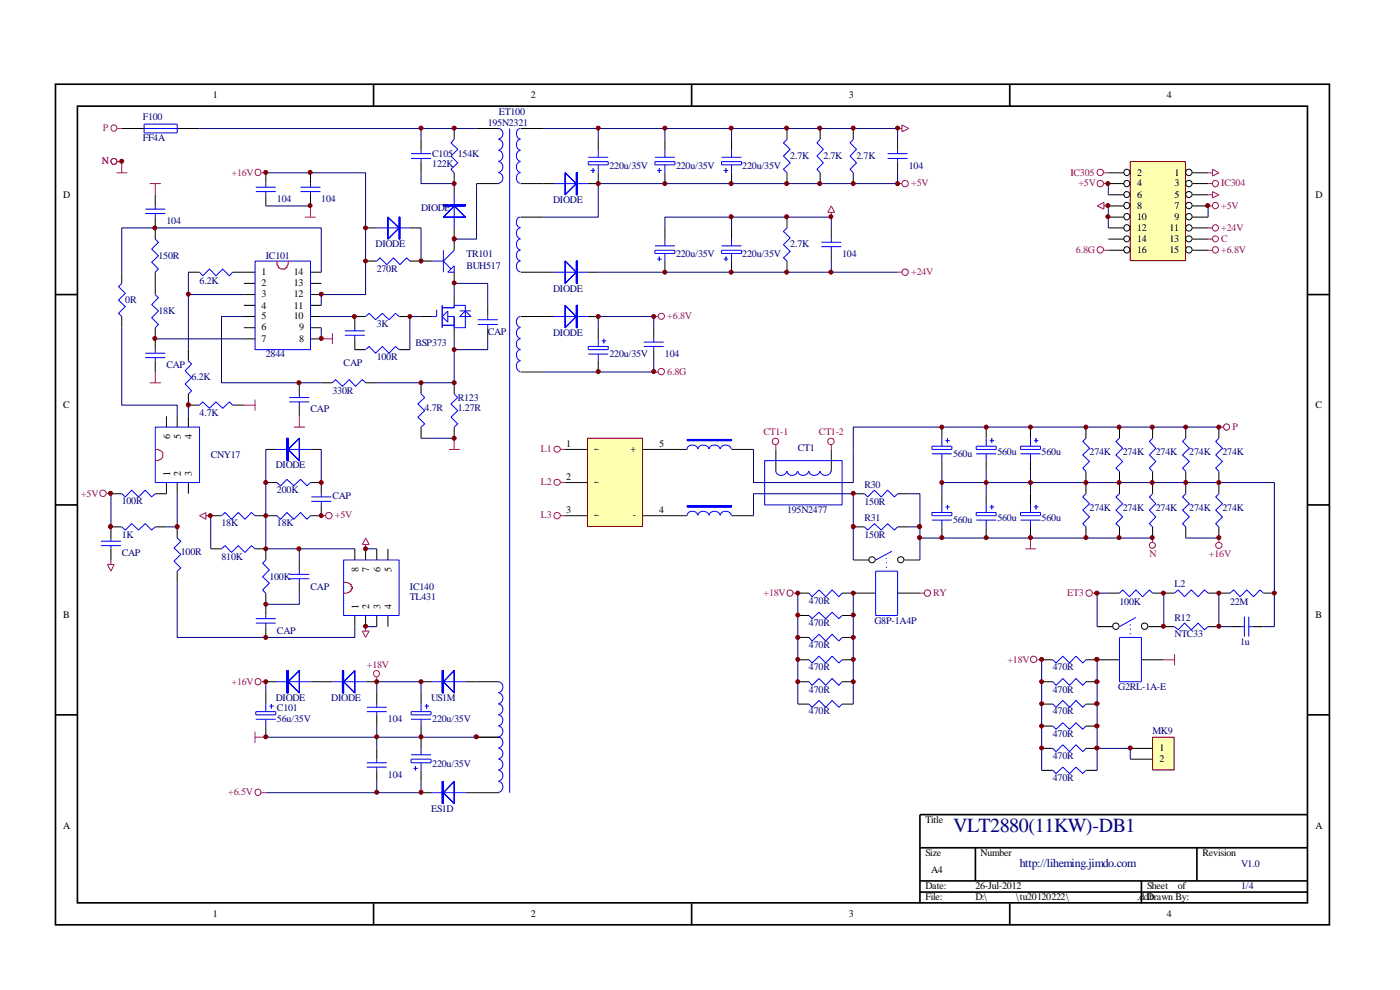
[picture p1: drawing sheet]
<svg xmlns="http://www.w3.org/2000/svg" width="297mm" height="210mm" viewBox="0 0 297 210" stroke-linecap="round" stroke-linejoin="round" font-family="sans-serif">
<g fill="none" stroke="#000" stroke-width=".35">
<path d="M11.8 17.9h270.2v178.3h-270.2zM79.2 17.9v4.6M146.7 17.9v4.6M214.2 17.9v4.6M16.4 22.5h261v169h-261zM11.8 62.5h4.6M277.5 62.5h4.6M11.8 107.1h4.6M277.5 107.1h4.6M11.8 151.6h4.6M277.5 151.6h4.6M195.2 179.8h82.3"/>
<path d="M206.9 179.8v7.1M253.9 179.8v7.1M277.5 172.8h-82.3v18.8M79.2 191.6v4.7M146.7 191.6v4.7M195.2 186.9h82.3M195.2 189.2h82.3M214.2 191.6v4.7M242.1 186.9v4.7"/>
</g>
<g fill="none" stroke="#000" stroke-width=".21">
<path d="M25.8 27.3h4.8M37.6 27.3h4.7M56.4 36.7v2.2M65.9 36.7v2.2M89.3 29.5v2.4M89.3 34.3v2.4M96.4 27.3v2.2M96.4 36.7v4.6M101.1 27.3h4.7M101.1 38.9h4.7M110.5 27.3h4.7M110.5 38.9h7"/>
<path d="M126.9 36.7v2.2h-2.3M126.9 29.5v2.4M141.1 29.5v2.4M141.1 36.7v2.2M155.2 29.5v2.4M155.2 36.7v2.2M167 27.3v2.2M167 36.7v2.2M174 27.3v2.2M174 36.7v2.2M181 27.3v2.2M181 36.7v2.2"/>
<path d="M190.4 29.5v2.4M190.4 34.3v2.4M25.8 57.7v2.4M32.9 41.3v2.4M32.9 46.1v4.6M32.9 57.7v4.8M40 57.7h2.3M49.4 57.7h4.7M56.4 41.3v2.4M65.9 57.7h2.3M65.9 41.3v2.4M77.6 55.4h2.3"/>
<path d="M77.6 48.3h2.3M87 55.4h2.3M87 48.3h2.3M96.4 48.3v2.4M110.5 57.7h7M110.5 46.1h4.7M124.6 57.7h2.3M141.1 48.3v2.4M141.1 55.4v2.3M155.2 48.3v2.4M155.2 55.4v2.3M167 46.1v2.2"/>
<path d="M167 55.4v2.3M176.4 48.3v2.4M176.4 53.1v2.3M25.8 67.1v2.4M32.9 69.5v4.7M32.9 76.5v2.4M40 74.2v2.3M51.7 60.1h2.4M51.7 62.5h2.4M51.7 64.8h2.4M51.7 67.1h2.4M51.7 69.5h2.4"/>
<path d="M51.7 71.9h2.4M65.9 60.1h2.3M65.9 62.5h2.3M65.9 64.8h2.3M65.9 67.1h2.3M65.9 69.5h2.3M65.9 71.9h2.3M75.3 71.9v2.3h2.3M77.6 67.1h-2.3v2.4M84.7 67.1h2.3M84.7 74.2h2.3M103.5 64.8v2.3"/>
<path d="M103.5 69.5v2.4M110.5 67.1h7M110.5 78.9h4.7M124.6 67.1h2.3M126.9 69.5v2.4M126.9 76.5v2.4M138.7 69.5v2.4M138.7 74.2v2.3M35.3 88.3v2.3M37.6 88.3v2.3M40 83.6v2.3h2.3M40 88.3v2.3"/>
<path d="M49.4 85.9h2.3M56.4 95.3h2.4M63.5 81.2v2.4M63.5 85.9v2.4M65.9 95.3h2.3M68.2 81.2h2.3M77.6 81.2h2.3M89.3 81.2v2.4M89.3 90.6v2.4M96.4 81.2v2.4M96.4 90.6v2.4M23.5 104.7h2.3"/>
<path d="M23.5 111.8h2.3M32.9 111.8h2.4M35.3 102.4v2.3h-2.4M37.6 102.4v2.3M37.6 111.8v2.3M40 102.4v2.3M44.7 109.4h2.3M44.7 116.4h2.3M54.1 109.4h4.7M54.1 116.4h2.3v2.4M56.4 102.4h2.4M63.5 118.8v2.4"/>
<path d="M65.9 102.4h2.3v2.3M68.2 107.1v2.3h-2.3M75.3 116.4v2.4M77.6 116.4v2.4M79.9 116.4v2.4M82.3 116.4v2.4M37.6 121.2v2.3M56.4 125.8v4.8M56.4 132.9v2.3M63.5 123.5v2.3M75.3 130.6v2.3M77.6 130.6v2.3"/>
<path d="M79.9 130.6v2.3M82.3 130.6v2.3M56.4 144.6h2.4M56.4 147v2.4M56.4 154v2.4M65.9 144.6h4.6M77.6 144.6h2.3M79.9 147v2.4M79.9 151.6v2.4M79.9 158.7v2.3M89.3 144.6h2.4M89.3 147v2.4"/>
<path d="M89.3 154v4.7M98.7 144.6h7.1M101.1 156.4h4.7M79.9 163.4v2.4M89.3 168.1h2.4M89.3 163.4v2.4M98.7 168.1h7.1"/>
</g>
<g fill="none" stroke="#00f" stroke-width=".21">
<path d="M30.6 26.3h7v1.9h-7zM30.6 27.3h7M54.3 39.7h4.2M56.4 38.9v.8M63.8 39.7h4.2M65.9 38.9v.8M87.2 32.6h4.2M87.2 33.6h4.2M89.3 31.9v.7M89.3 33.6v.7M96.4 29.5l-.7 .8 1.4 1.4-1.4 1.4 1.4 1.4-1.4 1.4 .7 .8M105.7 27.3a1.11 1.11 0 0 1 1 1.1 1.11 1.11 0 0 1-1 1.1"/>
<path d="M105.7 29.5a1.17 1.17 0 0 1 1 1.2 1.17 1.17 0 0 1-1 1.1M105.7 31.9a1.17 1.17 0 0 1 1 1.2 1.17 1.17 0 0 1-1 1.1M105.7 34.3a1.17 1.17 0 0 1 1 1.1 1.17 1.17 0 0 1-1 1.2M105.7 36.7a1.11 1.11 0 0 1 1 1.1 1.11 1.11 0 0 1-1 1.1M108.1 27.3v140.8M110.4 36.7a1.14 1.14 0 0 0-.8 1.1 1.14 1.14 0 0 0 .8 1.1M110.4 34.3a1.19 1.19 0 0 0-.8 1.1 1.19 1.19 0 0 0 .8 1.2M110.4 31.9a1.19 1.19 0 0 0-.8 1.2 1.19 1.19 0 0 0 .8 1.1M110.4 29.5a1.19 1.19 0 0 0-.8 1.2 1.19 1.19 0 0 0 .8 1.1M110.4 27.3a1.14 1.14 0 0 0-.8 1.1 1.14 1.14 0 0 0 .8 1.1M117.5 38.9h7.1M124.8 33.4h4.2"/>
<path d="M124.8 34.3h4.2v.7h-4.2zM125.3 36.2h.9M125.8 35.7v1M126.9 31.9v1.5M126.9 35v1.7M138.9 34.3h4.3v.7h-4.3zM138.9 33.4h4.3M139.4 36.2h1M139.9 35.7v1M141.1 31.9v1.5M141.1 35v1.7M153.1 33.4h4.2"/>
<path d="M153.1 34.3h4.2v.7h-4.2zM153.5 36.2h.9M154 35.7v1M155.2 31.9v1.5M155.2 35v1.7M167 29.5l-.8 .8 1.4 1.4-1.4 1.4 1.4 1.4-1.4 1.4 .8 .8M174 29.5l-.7 .8 1.4 1.4-1.4 1.4 1.4 1.4-1.4 1.4 .7 .8M181 29.5l-.7 .8 1.4 1.4-1.4 1.4 1.4 1.4-1.4 1.4 .7 .8M188.3 32.6h4.2M188.3 33.6h4.2M190.4 31.9v.7M190.4 33.6v.7"/>
<path d="M30.8 44.4h4.3M30.8 45.3h4.3M32.9 50.7l.7 .7-1.4 1.4 1.4 1.5-1.4 1.3 1.4 1.5-.7 .6M32.9 43.7v.7M32.9 45.3v.8M42.3 57.7l.7 .8 1.4-1.4 1.4 1.4 1.4-1.4 1.5 1.4 .7-.8M54.1 55.4h11.8v18.8h-11.8zM54.3 40.6h4.2M56.4 40.6v.7M63.8 40.6h4.2M65.9 40.6v.7M79.9 55.4l.7-.7 1.4 1.4 1.5-1.4 1.3 1.4 1.5-1.4 .7 .7"/>
<path d="M79.9 48.3h7.1M96.4 41.3v7M110.4 55.4a1.19 1.19 0 0 0-.8 1.1 1.19 1.19 0 0 0 .8 1.2M110.4 53.1a1.14 1.14 0 0 0-.8 1.1 1.14 1.14 0 0 0 .8 1.1M110.4 50.7a1.19 1.19 0 0 0-.8 1.2 1.19 1.19 0 0 0 .8 1.1M110.4 48.3a1.19 1.19 0 0 0-.8 1.2 1.19 1.19 0 0 0 .8 1.1M110.4 46.1a1.14 1.14 0 0 0-.8 1.1 1.14 1.14 0 0 0 .8 1.1M117.5 57.7h7.1M138.9 53.1h4.3v.7h-4.3zM138.9 52.2h4.3M139.4 54.9h1M139.9 54.4v1"/>
<path d="M141.1 50.7v1.5M141.1 53.8v1.6M153.1 53.1h4.2v.7h-4.2zM153.1 52.2h4.2M153.5 54.9h.9M154 54.4v1M155.2 50.7v1.5M155.2 53.8v1.6M167 48.3l-.8 .8 1.4 1.4-1.4 1.4 1.4 1.4-1.4 1.4 .8 .7M174.2 51.4h4.3M174.2 52.3h4.3M176.4 50.7v.7"/>
<path d="M176.4 52.3v.8M25.8 60.1l-.7 .7 1.5 1.4-1.5 1.5 1.5 1.3-1.5 1.5 .7 .6M30.8 75.9h4.3M30.8 74.9h4.3M32.9 62.5l.7 .7-1.4 1.4 1.4 1.4-1.4 1.4 1.4 1.4-.7 .7M32.9 74.2v.7M32.9 75.9v.6M40 76.5l.6 .7-1.3 1.5 1.3 1.4-1.3 1.3 1.3 1.5-.6 .7M73.2 71.1h4.2M73.2 70.2h4.2M75.3 69.5v.7M75.3 71.1v.8"/>
<path d="M77.6 67.1l.7-.6 1.4 1.3 1.4-1.3 1.4 1.3 1.4-1.3 .8 .6M77.6 74.2l.7-.7 1.4 1.4 1.4-1.4 1.4 1.4 1.4-1.4 .8 .7M101.3 67.8h4.3M101.3 68.8h4.3M103.5 67.1v.7M103.5 68.8v.7M110.4 76.5a1.19 1.19 0 0 0-.8 1.2 1.19 1.19 0 0 0 .8 1.1M110.4 74.2a1.19 1.19 0 0 0-.8 1.1 1.19 1.19 0 0 0 .8 1.2M110.4 71.9a1.14 1.14 0 0 0-.8 1.1 1.14 1.14 0 0 0 .8 1.1M110.4 69.5a1.19 1.19 0 0 0-.8 1.2 1.19 1.19 0 0 0 .8 1.1M110.4 67.1a1.19 1.19 0 0 0-.8 1.2 1.19 1.19 0 0 0 .8 1.1M117.5 67.1h7.1"/>
<path d="M124.8 73.5h4.2v.7h-4.2zM124.8 75.1h4.2M126.9 71.9v1.6M126.9 75.1v1.4M127.7 72.3h.9M128.1 71.9v.9M136.6 72.6h4.2M136.6 73.5h4.2M138.7 71.9v.7M138.7 73.5v.7M32.9 90.6h9.4v11.8h-9.4zM42.3 85.9l.7-.6 1.4 1.3 1.4-1.3 1.4 1.3 1.5-1.3 .7 .6"/>
<path d="M58.8 95.3h7.1M61.4 85.3h4.2M61.4 84.3h4.2M63.5 83.6v.7M63.5 85.3v.6M70.5 81.2l.7-.7 1.4 1.5 1.5-1.5 1.3 1.5 1.5-1.5 .7 .7M89.3 83.6l.8 .7-1.5 1.4 1.5 1.4-1.5 1.4 1.5 1.4-.8 .7M96.4 83.6l.7 .7-1.4 1.4 1.4 1.4-1.4 1.4 1.4 1.4-.7 .7M25.8 104.7l.8 .7 1.3-1.4 1.5 1.4 1.4-1.4 1.4 1.4 .7-.7M25.8 111.8l.8 .6 1.3-1.3 1.5 1.3 1.4-1.3 1.4 1.3 .7-.6M37.6 114.1l.8 .7-1.5 1.4 1.5 1.4-1.5 1.4 1.5 1.5-.8 .7M47 109.4l.8-.7 1.3 1.5 1.4-1.5 1.5 1.5 1.3-1.5 .8 .7"/>
<path d="M47 116.4l.8-.7 1.3 1.5 1.4-1.5 1.5 1.5 1.3-1.5 .8 .7M56.4 118.8l-.7 .7 1.4 1.4-1.4 1.4 1.4 1.4-1.4 1.4 .7 .7M58.8 109.4l.7 .8 1.4-1.5 1.4 1.5 1.5-1.5 1.3 1.5 .8-.8M58.8 102.4l.7 .6 1.4-1.3 1.4 1.3 1.5-1.3 1.3 1.3 .8-.6M66 105.4h4.3M66 106.3h4.3M68.2 104.7v.7M68.2 106.3v.8M72.9 118.8h11.8v11.8h-11.8zM54.3 131.2h4.2M54.3 132.2h4.2M56.4 130.6v.6"/>
<path d="M56.4 132.2v.7M61.4 121.8h4.2M61.4 122.8h4.2M63.5 121.2v.6M63.5 122.8v.7M54.3 152.6h4.2M54.3 151h4.2v.6h-4.2zM56.4 149.4v1.6M56.4 152.6v1.4M57.1 149.8h1M57.6 149.4v.9M58.8 144.6h7.1"/>
<path d="M70.5 144.6h7.1M77.8 151h4.2M77.8 150h4.2M79.9 149.4v.6M79.9 151v.6M87.2 151h4.2v.6h-4.2zM87.2 152.6h4.2M89.3 149.4v1.6M89.3 152.6v1.4M89.3 158.7v1.4M90.1 149.8h.9M90.5 149.4v.9"/>
<path d="M91.7 144.6h7M105.7 156.4a1.17 1.17 0 0 1 1 1.1 1.17 1.17 0 0 1-1 1.2M105.7 158.7a1.11 1.11 0 0 1 1 1.2 1.11 1.11 0 0 1-1 1.1M105.7 144.6a1.17 1.17 0 0 1 1 1.2 1.17 1.17 0 0 1-1 1.1M105.7 147a1.17 1.17 0 0 1 1 1.1 1.17 1.17 0 0 1-1 1.2M105.7 149.4a1.11 1.11 0 0 1 1 1.1 1.11 1.11 0 0 1-1 1.1M105.7 151.6a1.17 1.17 0 0 1 1 1.2 1.17 1.17 0 0 1-1 1.1M105.7 154a1.17 1.17 0 0 1 1 1.2 1.17 1.17 0 0 1-1 1.1M77.8 161.8h4.2M77.8 162.7h4.2M79.9 161v.8M79.9 162.7v.7"/>
<path d="M87.2 161h4.2v.8h-4.2zM87.2 160.1h4.2M87.7 163h.9M88.1 162.5v.9M89.3 161.8v1.6M91.7 168.1h7M105.7 161a1.17 1.17 0 0 1 1 1.2 1.17 1.17 0 0 1-1 1.1M105.7 163.4a1.17 1.17 0 0 1 1 1.1 1.17 1.17 0 0 1-1 1.2M105.7 165.8a1.17 1.17 0 0 1 1 1.1 1.17 1.17 0 0 1-1 1.2"/>
</g>
<path d="M58.8 55.4v.7l.2 .3v.4h.3l.2 .3h1l.1-.3h.3v-.4l.2-.3v-.7M32.9 95.3h.7l.3 .3a1.04 1.04 0 0 1 .7 .8 1.04 1.04 0 0 1-.5 1.1h-.2l-.3 .2h-.7M72.9 123.5l1.2 .2 .2 .3h.2v.5h.3v.4h-.3v.5l-.9 .4h-.7" fill="none" stroke="#f00" stroke-width=".21"/>
<path d="M94.1 43.4v.3h4.6v-.3zM94.1 43.4v.3h4.6v-.3z" fill="#00f" stroke="#00f" stroke-width=".21"/>
<g fill="#00f" stroke="#00f" stroke-width=".21">
<path d="M96.4 43.7l2.3 2.4h-4.6zM96.4 43.7l2.3 2.4h-4.6z" fill-rule="evenodd"/>
<path d="M84.7 46.1v4.6h.1v-4.6zM84.7 46.1v4.6h.1v-4.6z" fill-rule="evenodd"/>
<path d="M82.3 46.1l2.4 2.2-2.4 2.4zM82.3 46.1l2.4 2.2-2.4 2.4z" fill-rule="evenodd"/>
<path d="M60.9 93v4.7h.2v-4.7zM60.9 93v4.7h.2v-4.7z" fill-rule="evenodd"/>
<path d="M63.5 93v4.7l-2.4-2.4zM63.5 93v4.7l-2.4-2.4z" fill-rule="evenodd"/>
<path d="M60.9 142.2v4.8h.2v-4.8zM60.9 142.2v4.8h.2v-4.8z" fill-rule="evenodd"/>
<path d="M61.1 144.6l2.4-2.4v4.8zM61.1 144.6l2.4-2.4v4.8z" fill-rule="evenodd"/>
<path d="M93.8 142.2v4.8h.3v-4.8zM93.8 142.2v4.8h.3v-4.8z" fill-rule="evenodd"/>
<path d="M96.4 142.2v4.8l-2.3-2.4zM96.4 142.2v4.8l-2.3-2.4z" fill-rule="evenodd"/>
<path d="M93.8 165.8v4.6h.3v-4.6zM93.8 165.8v4.6h.3v-4.6z" fill-rule="evenodd"/>
<path d="M96.4 165.8v4.6l-2.3-2.3zM96.4 165.8v4.6l-2.3-2.3z" fill-rule="evenodd"/>
<path d="M72.6 142.2v4.8h.3v-4.8zM72.6 142.2v4.8h.3v-4.8z" fill-rule="evenodd"/>
<path d="M72.9 144.6l2.4-2.4v4.8zM72.9 144.6l2.4-2.4v4.8z" fill-rule="evenodd"/>
<path d="M122.3 36.7v4.6h.2v-4.6zM122.3 36.7v4.6h.2v-4.6z" fill-rule="evenodd"/>
<path d="M119.9 36.7l2.4 2.2-2.4 2.4zM119.9 36.7l2.4 2.2-2.4 2.4z" fill-rule="evenodd"/>
<path d="M122.3 55.4v4.7h.2v-4.7zM122.3 55.4v4.7h.2v-4.7z" fill-rule="evenodd"/>
<path d="M119.9 55.4l2.4 2.3-2.4 2.4zM119.9 55.4l2.4 2.3-2.4 2.4z" fill-rule="evenodd"/>
<path d="M122.3 64.8v4.7h.2v-4.7zM122.3 64.8v4.7h.2v-4.7z" fill-rule="evenodd"/>
<path d="M119.9 64.8l2.4 2.3-2.4 2.4zM119.9 64.8l2.4 2.3-2.4 2.4z" fill-rule="evenodd"/>
</g>
<g fill="none" stroke="#a1006a" stroke-width=".21">
<path d="M24.7 36.7h2.3M24.9 27.3h.9M24.9 34.3h.9v2.4M31.7 38.9h2.4M32.9 38.9v2.4M55.5 36.7h.9M190.4 27.3h.9M190.4 38.9h.9M191.3 26.5l1.5 .8-1.5 .6zM64.7 46.1h2.3M65.9 43.7v2.4M176.4 43.7l.6 1.3h-1.4z"/>
<path d="M176.4 45v1.1M190.4 57.7h.9M32.9 78.9v2.3M68.2 71.9h2.3M70.5 70.7v2.3M138.7 67.1h.9M138.7 78.9h.9M31.7 81.2h2.4M51.7 85.9h2.4M54.1 84.8v2.3M62.3 90.6h2.4M63.5 88.3v2.3"/>
<path d="M95.2 95.3h2.3M96.4 93v2.3M22.6 104.7h.9M42.3 109.4l1.4-.7v1.5zM43.7 109.4h1M68.2 109.4h.9M77.6 114.1l.7 1.4h-1.4zM77.6 115.5v.9M76.9 133.9h1.4l-.7 1.3zM77.6 132.9v1M54.1 155.2v2.4M54.1 156.4h2.3"/>
<path d="M55.5 144.6h.9M79.9 143.7v.9M55.5 168.1h.9"/>
<circle cx="24.1" cy="27.2" r=".66"/>
<circle cx="24.2" cy="34.2" r=".64"/>
<circle cx="54.7" cy="36.6" r=".66"/>
<circle cx="192" cy="38.9" r=".68"/>
<circle cx="192" cy="57.7" r=".68"/>
<circle cx="140.3" cy="78.8" r=".68"/>
<circle cx="140.3" cy="67.1" r=".66"/>
<circle cx="21.8" cy="104.6" r=".68"/>
<circle cx="69.8" cy="109.4" r=".68"/>
<circle cx="54.7" cy="144.6" r=".66"/>
<circle cx="79.9" cy="142.9" r=".66"/>
<circle cx="54.7" cy="168" r=".66"/>
</g>
<g fill="none" stroke="#000080" stroke-width=".21">
<path d="M42.3 27.3h58.8M56.4 36.7h21.2v25.8h-9.4v2.3M89.3 36.7v2.2h7.1M89.3 27.3v2.2M101.1 38.9v11.8h-4.7M115.2 27.3h75.2v2.2M126.9 27.3v2.2M141.1 27.3v2.2M155.2 27.3v2.2M190.4 36.7v2.2h-63.5v7.2h-11.7M25.8 57.7v-9.4h42.4v9.4M40 57.7v4.8h11.7"/>
<path d="M56.4 43.7h9.5M89.3 48.3v7.1M126.9 57.7h63.5M141.1 48.3v-2.2h35.3v2.2M155.2 46.1v2.2M176.4 55.4v2.3M25.8 69.5v16.4h11.8v2.4M32.9 71.9h18.8M40 62.5v11.7M51.7 67.1h-4.7v14.1h21.2M68.2 67.1h7.1M68.2 69.5v2.4"/>
<path d="M87 67.1v7.1M96.4 60.1h7.1v4.7M103.5 71.9v2.3h-7.1v7h-16.5M126.9 69.5v-2.4h11.8v2.4M138.7 76.5v2.4h-23.5M40 85.9v2.4M56.4 95.3v21.1h18.9M68.2 95.3v7.1M89.3 93h7.1M23.5 104.7v7.1M37.6 104.7v7.1h-2.3M44.7 109.4v7"/>
<path d="M63.5 116.4v2.4M77.6 116.4h2.3M37.6 123.5v11.7h37.7v-2.3M63.5 125.8v2.4h-7.1M77.6 132.9h2.3M56.4 144.6v2.4M56.4 156.4h44.7M79.9 147v-2.4h9.4v2.4M79.9 154v4.7M79.9 165.8v2.3M89.3 165.8v2.3h-32.9"/>
</g>
<g fill="#800000" stroke="#800000" stroke-width=".21">
<circle cx="96.4" cy="27.2" r=".42"/>
<circle cx="96.4" cy="38.9" r=".42"/>
<circle cx="89.3" cy="27.2" r=".42"/>
<circle cx="75.2" cy="67.1" r=".42"/>
<circle cx="77.6" cy="55.4" r=".42"/>
<circle cx="32.9" cy="71.8" r=".42"/>
<circle cx="89.3" cy="81.2" r=".42"/>
<circle cx="63.4" cy="81.2" r=".42"/>
<circle cx="39.9" cy="85.9" r=".45"/>
<circle cx="40" cy="62.4" r=".42"/>
<circle cx="25.8" cy="34.2" r=".42"/>
<circle cx="68.2" cy="109.4" r=".42"/>
<circle cx="23.5" cy="104.6" r=".42"/>
<circle cx="37.6" cy="111.7" r=".45"/>
<circle cx="44.6" cy="109.4" r=".42"/>
<circle cx="56.4" cy="102.4" r=".42"/>
<circle cx="68.2" cy="102.4" r=".42"/>
<circle cx="56.4" cy="109.4" r=".42"/>
<circle cx="77.6" cy="132.8" r=".42"/>
<circle cx="77.6" cy="116.4" r=".42"/>
<circle cx="56.4" cy="116.4" r=".42"/>
<circle cx="56.4" cy="135.2" r=".42"/>
<circle cx="56.4" cy="128.2" r=".42"/>
<circle cx="63.4" cy="116.4" r=".42"/>
<circle cx="32.9" cy="48.3" r=".42"/>
<circle cx="65.8" cy="43.6" r=".42"/>
<circle cx="65.8" cy="36.6" r=".42"/>
<circle cx="77.6" cy="48.3" r=".42"/>
<circle cx="56.4" cy="36.6" r=".42"/>
<circle cx="166.9" cy="46" r=".42"/>
<circle cx="141.1" cy="57.7" r=".42"/>
<circle cx="155.1" cy="57.7" r=".42"/>
<circle cx="166.9" cy="57.7" r=".42"/>
<circle cx="190.4" cy="38.9" r=".42"/>
<circle cx="126.9" cy="38.9" r=".42"/>
<circle cx="141.1" cy="38.9" r=".42"/>
<circle cx="155.1" cy="38.9" r=".42"/>
<circle cx="173.9" cy="38.9" r=".42"/>
<circle cx="166.9" cy="38.9" r=".42"/>
<circle cx="181" cy="38.9" r=".42"/>
<circle cx="173.9" cy="27.2" r=".42"/>
<circle cx="166.9" cy="27.2" r=".42"/>
<circle cx="181" cy="27.2" r=".42"/>
<circle cx="155.1" cy="27.2" r=".42"/>
<circle cx="141.1" cy="27.2" r=".42"/>
<circle cx="126.9" cy="27.2" r=".42"/>
<circle cx="176.3" cy="57.7" r=".42"/>
<circle cx="155.1" cy="46" r=".42"/>
<circle cx="176.3" cy="46" r=".42"/>
<circle cx="190.4" cy="27.2" r=".42"/>
<circle cx="138.7" cy="78.8" r=".42"/>
<circle cx="126.9" cy="78.8" r=".42"/>
<circle cx="138.7" cy="67.1" r=".42"/>
<circle cx="126.9" cy="67.1" r=".42"/>
</g>
<path d="M124.7 93h11.5v18.6h-11.5z" fill="#ffffb0"/>
<path d="M124.6 93h11.7v18.7h-11.7z" fill="none" stroke="#800000" stroke-width=".21"/>
<g fill="none" stroke="#000" stroke-width=".21">
<path d="M119.9 95.3h4.7M136.4 95.3h9.4M155.2 95.3h4.7M164.6 95.3v4.7M176.4 95.3v4.7M199.8 90.6v2.4M199.8 97.7v2.3M209.2 90.6v2.4M209.2 97.7v2.3M218.6 90.6v2.4M218.6 97.7v2.3M230.4 90.6v2.4"/>
<path d="M230.4 100v4.7M237.5 90.6v2.4M237.5 100v4.7M244.5 90.6v2.4M244.5 100v4.7M251.5 90.6v2.4M251.5 100v4.7M258.6 90.6v2.4M258.6 100v4.7M119.9 102.4h4.7M119.9 109.4h4.7M136.4 109.4h9.4"/>
<path d="M155.2 109.4h4.7M181 111.8h2.4M181 104.7h2.4M181 118.8h3.3M190.4 111.8h2.4M190.4 104.7h2.4M191.9 118.8h3.3M199.8 104.7v2.4M199.8 111.8v2.3M209.2 104.7v2.4M209.2 111.8v2.3M218.6 104.7v2.4"/>
<path d="M218.6 111.8v2.3M230.4 111.8v2.3M237.5 111.8v2.3M244.5 111.8v2.3M251.5 111.8v2.3M258.6 111.8v2.3M169.2 125.8h2.4M169.2 130.6h2.4M169.2 135.2h2.4M169.2 140h2.4M178.6 125.8h7.2M178.6 130.6h2.4"/>
<path d="M178.6 135.2h2.4M178.6 140h2.4M190.4 125.8h4.8M221 140h2.4M230.4 140h7.1M232.7 132.9h3.4M235.1 125.8h2.4M242.1 140h4.8M243.6 132.9h5.6M244.5 125.8h4.7M256.3 125.8h4.6M256.3 132.9h2.3"/>
<path d="M260.9 132.9h2.4M265.7 132.9h2.4M268.1 125.8h2.2M169.2 144.6h2.4M169.2 149.4h2.4M178.6 144.6h2.4M178.6 149.4h2.4M221 144.6h2.4M221 149.4h2.4M221 154h2.4M221 158.7h2.4M230.4 144.6h2.3"/>
<path d="M230.4 149.4h2.3M230.4 154h2.3M230.4 158.7h2.3M221 163.4h2.4M230.4 163.4h2.3"/>
<circle cx="185" cy="118.7" r=".66"/>
<circle cx="191.1" cy="118.7" r=".66"/>
<circle cx="236.7" cy="132.8" r=".68"/>
<circle cx="242.8" cy="132.8" r=".68"/>
</g>
<path d="M145.8 93.2h9.4v.3h-9.4zM145.8 93.2h9.4v.3h-9.4z" fill="#00f" stroke="#00f" stroke-width=".21"/>
<g fill="none" stroke="#00f" stroke-width=".21">
<path d="M145.8 95.2a1.14 1.14 0 0 1 1.1-.8 1.14 1.14 0 0 1 1.1 .8M148.1 95.2a1.19 1.19 0 0 1 1.1-.8 1.19 1.19 0 0 1 1.2 .8M150.5 95.2a1.19 1.19 0 0 1 1.1-.8 1.19 1.19 0 0 1 1.1 .8M152.8 95.2a1.19 1.19 0 0 1 1.2-.8 1.19 1.19 0 0 1 1.1 .8M162.2 97.7h16.4v9.4h-16.4zM164.6 99.9a1.17 1.17 0 0 0 1.1 .9 1.17 1.17 0 0 0 1.2-.9M167 99.9a1.11 1.11 0 0 0 1.1 1 1.11 1.11 0 0 0 1.1-1M169.2 99.9a1.17 1.17 0 0 0 1.2 .9 1.17 1.17 0 0 0 1.1-.9M171.6 99.9a1.17 1.17 0 0 0 1.2 .9 1.17 1.17 0 0 0 1.1-.9M174 99.9a1.17 1.17 0 0 0 1.1 .9 1.17 1.17 0 0 0 1.2-.9M197.7 94.7h4.2v.6h-4.2zM197.7 96.3h4.2"/>
<path d="M199.8 93v1.7M199.8 96.3v1.4M200.6 93.5h.9M201 93v.9M207.1 96.3h4.2M207.1 94.7h4.2v.6h-4.2zM209.2 93v1.7M209.2 96.3v1.4M210 93.5h.9M210.4 93v.9M216.5 96.3h4.2M216.5 94.7h4.2v.6h-4.2z"/>
<path d="M218.6 93v1.7M218.6 96.3v1.4M219.4 93.5h.9M219.8 93v.9M230.4 93l-.7 .6 1.4 1.5-1.4 1.4 1.4 1.4-1.4 1.4 .7 .7M237.5 93l-.8 .6 1.5 1.5-1.5 1.4 1.5 1.4-1.5 1.4 .8 .7M244.5 93l-.7 .6 1.4 1.5-1.4 1.4 1.4 1.4-1.4 1.4 .7 .7M251.5 93l-.6 .6 1.4 1.5-1.4 1.4 1.4 1.4-1.4 1.4 .6 .7M258.6 93l-.7 .6 1.4 1.5-1.4 1.4 1.4 1.4-1.4 1.4 .7 .7M145.8 109.3a1.14 1.14 0 0 1 1.1-.8 1.14 1.14 0 0 1 1.1 .8M148.1 109.3a1.19 1.19 0 0 1 1.1-.8 1.19 1.19 0 0 1 1.2 .8M150.5 109.3a1.19 1.19 0 0 1 1.1-.8 1.19 1.19 0 0 1 1.1 .8"/>
<path d="M152.8 109.3a1.19 1.19 0 0 1 1.2-.8 1.19 1.19 0 0 1 1.1 .8M183.4 111.8l.7 .6 1.4-1.3 1.4 1.3 1.4-1.3 1.4 1.3 .7-.6M183.4 104.7l.7 .7 1.4-1.4 1.4 1.4 1.4-1.4 1.4 1.4 .7-.7M188 118.4v.1M188 119.3v.2M189.2 116.9l-3.4 1.9M197.7 108.7h4.2v.7h-4.2zM197.7 110.3h4.2M199.8 107.1v1.6M199.8 110.3v1.5M200.6 107.5h.9M201 107.1v.9"/>
<path d="M207.1 110.3h4.2M207.1 108.7h4.2v.7h-4.2zM209.2 107.1v1.6M209.2 110.3v1.5M210 107.5h.9M210.4 107.1v.9M216.5 110.3h4.2M216.5 108.7h4.2v.7h-4.2zM218.6 107.1v1.6M218.6 110.3v1.5M219.4 107.5h.9M219.8 107.1v.9"/>
<path d="M230.4 104.7l-.7 .7 1.4 1.4-1.4 1.4 1.4 1.4-1.4 1.5 .7 .7M237.5 104.7l-.8 .7 1.5 1.4-1.5 1.4 1.5 1.4-1.5 1.5 .8 .7M244.5 104.7l-.7 .7 1.4 1.4-1.4 1.4 1.4 1.4-1.4 1.5 .7 .7M251.5 104.7l-.6 .7 1.4 1.4-1.4 1.4 1.4 1.4-1.4 1.5 .6 .7M258.6 104.7l-.7 .7 1.4 1.4-1.4 1.4 1.4 1.4-1.4 1.5 .7 .7M171.6 125.8l.7 .8 1.4-1.5 1.5 1.5 1.3-1.5 1.5 1.5 .6-.8M171.6 130.6l.7 .6 1.4-1.3 1.5 1.3 1.3-1.3 1.5 1.3 .6-.6M171.6 135.2l.7 .8 1.4-1.5 1.5 1.5 1.3-1.5 1.5 1.5 .6-.8M171.6 140l.7 .6 1.4-1.4 1.5 1.4 1.3-1.4 1.5 1.4 .6-.6M185.8 121.2h4.6v9.4h-4.6zM188 120.2v.3M223.4 140l.6 .6 1.5-1.4 1.4 1.4 1.4-1.4 1.4 1.4 .7-.6"/>
<path d="M237.5 125.8l.7-.7 1.4 1.5 1.4-1.5 1.4 1.5 1.4-1.5 .7 .7M237.5 135.2h4.6v9.4h-4.6zM239.8 132.4v.3M239.8 133.3v.3M239.8 134.3v.2M241 131l-3.5 1.9M249.2 125.8l.7-.7 1.4 1.5 1.4-1.5 1.5 1.5 1.3-1.5 .8 .7M249.2 132.9l.7 .7 1.4-1.4 1.4 1.4 1.5-1.4 1.3 1.4 .8-.7M260.9 125.8l.8-.7 1.4 1.5 1.4-1.5 1.4 1.5 1.4-1.5 .8 .7M263.3 132.9h.7M264 130.8v4.2M264.9 132.9h.8"/>
<path d="M264.9 130.8v4.2M171.6 144.6l.7 .8 1.4-1.5 1.5 1.5 1.3-1.5 1.5 1.5 .6-.8M171.6 149.4l.7 .6 1.4-1.4 1.5 1.4 1.3-1.4 1.5 1.4 .6-.6M223.4 144.6l.6 .8 1.5-1.5 1.4 1.5 1.4-1.5 1.4 1.5 .7-.8M223.4 149.4l.6 .6 1.5-1.4 1.4 1.4 1.4-1.4 1.4 1.4 .7-.6M223.4 154l.6 .7 1.5-1.4 1.4 1.4 1.4-1.4 1.4 1.4 .7-.7M223.4 158.7l.6 .7 1.5-1.4 1.4 1.4 1.4-1.4 1.4 1.4 .7-.7M223.4 163.4l.6 .7 1.5-1.4 1.4 1.4 1.4-1.4 1.4 1.4 .7-.7"/>
</g>
<path d="M145.8 107.3h9.4v.2h-9.4zM145.8 107.3h9.4v.2h-9.4z" fill-rule="evenodd" fill="#00f" stroke="#00f" stroke-width=".21"/>
<g fill="none" stroke="#000080" stroke-width=".21">
<path d="M199.8 100v2.4h70.5v30.5h-2.2M209.2 100v4.7M218.6 100v4.7M258.6 90.6h-77.6v11.8h-21.1v-7.1M159.9 109.4v-4.7h21.1v14.1M192.8 104.7h2.4v14.1M192.8 111.8h2.4M195.2 114.1h49.3M199.8 102.4v2.3M251.5 114.1h7.1M169.2 125.8v23.6M181 125.8v23.6"/>
<path d="M221 140v23.4M232.7 140v23.4M235.1 125.8h-2.4v7.1M246.9 125.8v7.1M258.6 125.8v7.1h2.3"/>
</g>
<g fill="none" stroke="#a1006a" stroke-width=".21">
<path d="M119 95.3h.9M164.6 94.4v.9M176.4 94.4v.9M258.6 90.6h1M119 102.4h.9M119 109.4h.9M217.5 116.4h2.3M218.6 114.1v2.3M258.6 114.1v1M168.3 125.8h.9M195.2 125.8h.9M220 140h1"/>
<path d="M231.8 125.8h.9M246.9 140h2.3M249.2 138.8v2.3"/>
<circle cx="118.2" cy="95.3" r=".66"/>
<circle cx="164.5" cy="93.6" r=".68"/>
<circle cx="176.3" cy="93.6" r=".68"/>
<circle cx="260.2" cy="90.6" r=".66"/>
<circle cx="118.2" cy="109.4" r=".68"/>
<circle cx="118.2" cy="102.3" r=".66"/>
<circle cx="258.6" cy="115.7" r=".66"/>
<circle cx="167.6" cy="125.8" r=".66"/>
<circle cx="196.8" cy="125.8" r=".68"/>
<circle cx="219.3" cy="139.9" r=".68"/>
<circle cx="231" cy="125.8" r=".68"/>
</g>
<g fill="#800000" stroke="#800000" stroke-width=".21">
<circle cx="199.8" cy="90.6" r=".42"/>
<circle cx="251.5" cy="90.6" r=".42"/>
<circle cx="230.4" cy="90.6" r=".42"/>
<circle cx="237.4" cy="90.6" r=".42"/>
<circle cx="209.2" cy="90.6" r=".42"/>
<circle cx="218.6" cy="90.6" r=".42"/>
<circle cx="195" cy="111.7" r=".45"/>
<circle cx="195.1" cy="114" r=".42"/>
<circle cx="199.8" cy="114" r=".42"/>
<circle cx="230.4" cy="114" r=".42"/>
<circle cx="237.4" cy="114" r=".42"/>
<circle cx="209.2" cy="114" r=".42"/>
<circle cx="251.5" cy="102.4" r=".42"/>
<circle cx="237.4" cy="102.4" r=".42"/>
<circle cx="230.4" cy="102.4" r=".42"/>
<circle cx="199.8" cy="102.4" r=".42"/>
<circle cx="218.6" cy="102.4" r=".42"/>
<circle cx="209.2" cy="102.4" r=".42"/>
<circle cx="258.6" cy="114" r=".42"/>
<circle cx="258.6" cy="90.6" r=".42"/>
<circle cx="218.6" cy="114" r=".42"/>
<circle cx="258.6" cy="102.4" r=".42"/>
<circle cx="270.3" cy="125.8" r=".42"/>
<circle cx="258.6" cy="132.8" r=".42"/>
<circle cx="232.7" cy="125.8" r=".45"/>
<circle cx="232.7" cy="144.6" r=".45"/>
<circle cx="232.7" cy="149.3" r=".45"/>
<circle cx="232.7" cy="154" r=".45"/>
<circle cx="221" cy="144.6" r=".42"/>
<circle cx="221" cy="149.3" r=".42"/>
<circle cx="221" cy="154" r=".42"/>
<circle cx="221" cy="158.7" r=".42"/>
<circle cx="221" cy="139.9" r=".42"/>
<circle cx="181" cy="130.5" r=".42"/>
<circle cx="181" cy="135.2" r=".42"/>
<circle cx="181" cy="139.9" r=".42"/>
<circle cx="181" cy="144.6" r=".42"/>
<circle cx="169.2" cy="125.8" r=".42"/>
<circle cx="169.2" cy="130.5" r=".42"/>
<circle cx="169.2" cy="135.2" r=".42"/>
<circle cx="169.2" cy="139.9" r=".42"/>
<circle cx="169.2" cy="144.6" r=".42"/>
</g>
<path d="M239.9 34.4h11.5v20.8h-11.5z" fill="#ffffb0"/>
<path d="M239.8 34.3h11.7v21h-11.7z" fill="none" stroke="#800000" stroke-width=".21"/>
<g fill="none" stroke="#000" stroke-width=".21">
<path d="M235.1 36.7h3.3M235.1 38.9h3.3M253 36.7h3.3M253 38.9h3.3M235.1 41.3h3.3M235.1 43.7h3.3M235.1 46.1h3.3M235.1 48.3h3.3M235.1 50.7h3.3M235.1 53.1h3.3M253 41.3h3.3M253 43.7h3.3"/>
<path d="M253 46.1h3.3M253 48.3h3.3M253 50.7h3.3M253 53.1h3.3M23.5 111.8v2.3M23.5 116.4v2.4"/>
<circle cx="239" cy="38.9" r=".66"/>
<circle cx="239" cy="36.6" r=".66"/>
<circle cx="252.2" cy="38.9" r=".68"/>
<circle cx="252.2" cy="36.6" r=".68"/>
<circle cx="239" cy="43.6" r=".66"/>
<circle cx="239" cy="48.3" r=".66"/>
<circle cx="239" cy="46" r=".66"/>
<circle cx="239" cy="53" r=".66"/>
<circle cx="239.1" cy="41.3" r=".64"/>
<circle cx="239.1" cy="50.7" r=".64"/>
<circle cx="252.2" cy="43.6" r=".68"/>
<circle cx="252.2" cy="46" r=".68"/>
<circle cx="252.2" cy="48.3" r=".68"/>
<circle cx="252.2" cy="53" r=".68"/>
<circle cx="252.2" cy="41.3" r=".66"/>
<circle cx="252.2" cy="50.7" r=".66"/>
</g>
<g fill="none" stroke="#a1006a" stroke-width=".21">
<path d="M234.2 36.7h.9M234.2 38.9h.9M256.3 36.7h.9M256.3 38.9h.9M257.2 35.9l1.4 .8-1.4 .6zM232.7 43.7l1.5-.8v1.5zM234.2 53.1h.9M234.2 43.7h.9M256.3 53.1h.9M256.3 50.7h.9M256.3 48.3h.9M256.3 43.7h.9"/>
<path d="M256.3 41.3h.9M257.2 40.6l1.4 .7-1.4 .7zM22.8 119.7h1.4l-.7 1.5zM23.5 118.8v.9"/>
<circle cx="233.4" cy="38.9" r=".68"/>
<circle cx="233.4" cy="36.6" r=".68"/>
<circle cx="257.8" cy="38.9" r=".66"/>
<circle cx="233.4" cy="53" r=".68"/>
<circle cx="257.8" cy="43.6" r=".66"/>
<circle cx="257.8" cy="48.3" r=".66"/>
<circle cx="257.8" cy="53" r=".66"/>
<circle cx="257.9" cy="50.7" r=".64"/>
</g>
<path d="M235.1 38.9v2.4M235.1 43.7v4.6M256.3 43.7v2.4" fill="none" stroke="#000080" stroke-width=".21"/>
<circle cx="256.2" cy="43.6" r=".42" fill="#800000" stroke="#800000" stroke-width=".21"/>
<g fill="#800000" stroke="#800000" stroke-width=".21">
<circle cx="235" cy="38.9" r=".42"/>
<circle cx="235" cy="46" r=".42"/>
<circle cx="235" cy="43.6" r=".42"/>
<circle cx="23.4" cy="111.7" r=".45"/>
<circle cx="101.1" cy="156.3" r=".45"/>
<circle cx="56.4" cy="144.6" r=".42"/>
<circle cx="89.3" cy="144.6" r=".42"/>
<circle cx="89.3" cy="168.1" r=".42"/>
<circle cx="79.9" cy="144.6" r=".42"/>
<circle cx="89.3" cy="156.3" r=".42"/>
<circle cx="56.4" cy="156.3" r=".42"/>
<circle cx="79.9" cy="156.3" r=".42"/>
<circle cx="79.9" cy="168.1" r=".42"/>
<circle cx="68.2" cy="71.8" r=".42"/>
<circle cx="68.2" cy="62.4" r=".42"/>
<circle cx="246.8" cy="132.8" r=".42"/>
<circle cx="232.7" cy="139.9" r=".45"/>
<circle cx="181" cy="125.8" r=".42"/>
<circle cx="246.8" cy="125.8" r=".42"/>
<circle cx="258.6" cy="125.8" r=".42"/>
<circle cx="181" cy="104.6" r=".42"/>
<circle cx="181" cy="111.7" r=".45"/>
<circle cx="244.4" cy="102.4" r=".42"/>
<circle cx="244.4" cy="90.6" r=".42"/>
</g>
<path d="M21.4 114.8h4.3M21.4 115.7h4.3M23.5 114.1v.7M23.5 115.7v.7" fill="none" stroke="#00f" stroke-width=".21"/>
<path d="M244.6 156.5h4.4v6.7h-4.4z" fill="#ffffb0"/>
<path d="M244.5 156.4h4.6v6.9h-4.6z" fill="none" stroke="#800000" stroke-width=".21"/>
<path d="M89.3 55.4h2.4M96.4 50.7v2.4M96.4 57.7v2.4M89.3 67.1h2.4M96.4 62.5v2.3M96.4 69.5v2.4M239.8 158.7h4.7M239.8 161h4.7" fill="none" stroke="#000" stroke-width=".21"/>
<path d="M87 67.1h2.3M96.4 60.1v2.4M96.4 71.9v2.3M232.7 158.7h7.1v2.3" fill="none" stroke="#000080" stroke-width=".21"/>
<circle cx="232.7" cy="158.7" r=".45" fill="#800000" stroke="#800000" stroke-width=".21"/>
<g fill="#800000" stroke="#800000" stroke-width=".21">
<circle cx="239.8" cy="158.7" r=".42"/>
<circle cx="244.4" cy="114" r=".42"/>
<circle cx="96.4" cy="81.2" r=".42"/>
<circle cx="96.4" cy="93" r=".42"/>
<circle cx="96.4" cy="74.2" r=".42"/>
<circle cx="87" cy="67.1" r=".42"/>
<circle cx="89.3" cy="55.4" r=".42"/>
<circle cx="96.4" cy="60" r=".42"/>
<circle cx="96.3" cy="50.7" r=".45"/>
</g>
<g fill="none" stroke="#a1006a" stroke-width=".21">
<path d="M244.5 114.1v1"/>
<circle cx="244.5" cy="115.7" r=".64"/>
</g>
<path d="M91.7 55.4h2.4M94.1 55.4l1.6 1.7M94.1 53.1v4.6M95 57.7l1.4-1.3v1.3zM96.4 53.1l-2.3 2.3M92.6 65.7v1.4h-.9M93.8 65.3h2.6v-.5h2.3v4.7h-2.3v-2.4h-1.4M93.8 64.8v4.7M93.8 69h2.6M95 66v2.3l-1.2-1.2zM97.5 66h2.4M98.7 66l1.2 1.1h-2.4z" fill="none" stroke="#00f" stroke-width=".21"/>
<text font-size="4.2" fill="#000080" x="202.2" y="176.4">VLT2880(11KW)-DB1</text>
<text font-size="2.5" fill="#000080" x="216.3" y="183.9">http://liheming.jimdo.com</text>
<g font-size="2.1">
<text x="45.1" y="20.8">1</text>
<text x="112.6" y="20.8">2</text>
<text x="180.1" y="20.8">3</text>
<text x="247.6" y="20.8">4</text>
<text x="13.4" y="41.9">D</text>
<text x="241.2" y="37.3">2</text>
<text x="241.2" y="39.5">4</text>
<text x="241.2" y="41.9">6</text>
<text x="249.2" y="37.3">1</text>
<text x="249.2" y="39.5">3</text>
<text x="249.2" y="41.9">5</text>
<text x="279.1" y="41.9">D</text>
<text x="241.2" y="44.3">8</text>
<text x="241.2" y="46.7">10</text>
<text x="249.2" y="44.3">7</text>
<text x="249.2" y="46.7">9</text>
<text x="241.2" y="48.9">12</text>
<text x="241.2" y="51.3">14</text>
<text x="241.2" y="53.7">16</text>
<text x="248.1" y="48.9">11</text>
<text x="248.1" y="51.3">13</text>
<text x="248.1" y="53.7">15</text>
<text x="55.5" y="58.3">1</text>
<text x="62.3" y="58.3">14</text>
<text x="55.5" y="60.7">2</text>
<text x="55.5" y="63.1">3</text>
<text x="55.5" y="65.4">4</text>
<text x="62.3" y="65.4">11</text>
<text x="62.3" y="63.1">12</text>
<text x="62.3" y="60.7">13</text>
<text x="55.5" y="67.7">5</text>
<text x="55.5" y="70.1">6</text>
<text x="62.3" y="67.7">10</text>
<text x="63.5" y="70.1">9</text>
<text x="55.5" y="72.5">7</text>
<text x="63.5" y="72.5">8</text>
<text x="13.4" y="86.5">C</text>
<text x="279.1" y="86.5">C</text>
<text x="36.1" y="93.2" transform="rotate(-90 36.1 93.2)">6</text>
<text x="38.4" y="93.2" transform="rotate(-90 38.4 93.2)">5</text>
<text x="40.7" y="93.2" transform="rotate(-90 40.7 93.2)">4</text>
<text x="120.1" y="94.7">1</text>
<text x="126" y="95.9">~</text>
<text x="133.8" y="95.9">+</text>
<text x="139.9" y="94.7">5</text>
<text x="36.1" y="100.9" transform="rotate(-90 36.1 100.9)">1</text>
<text x="38.4" y="100.9" transform="rotate(-90 38.4 100.9)">2</text>
<text x="40.7" y="100.9" transform="rotate(-90 40.7 100.9)">3</text>
<text x="120.1" y="101.8">2</text>
<text x="126" y="103">~</text>
<text x="120.1" y="108.9">3</text>
<text x="126" y="110">~</text>
<text x="134.3" y="110">-</text>
<text x="139.9" y="108.9">4</text>
<text x="76" y="121.4" transform="rotate(-90 76 121.4)">8</text>
<text x="78.3" y="121.4" transform="rotate(-90 78.3 121.4)">7</text>
<text x="80.7" y="121.4" transform="rotate(-90 80.7 121.4)">6</text>
<text x="83.1" y="121.4" transform="rotate(-90 83.1 121.4)">5</text>
<text x="13.4" y="131.1">B</text>
<text x="76" y="129.1" transform="rotate(-90 76 129.1)">1</text>
<text x="78.3" y="129.1" transform="rotate(-90 78.3 129.1)">2</text>
<text x="80.7" y="129.1" transform="rotate(-90 80.7 129.1)">3</text>
<text x="83.1" y="129.1" transform="rotate(-90 83.1 129.1)">4</text>
<text x="279.1" y="131.1">B</text>
<text x="246" y="159.3">1</text>
<text x="246" y="161.6">2</text>
<text x="13.4" y="175.8">A</text>
<text x="196.3" y="174.6">Title</text>
<text x="279.1" y="175.8">A</text>
<text x="196.3" y="181.6">Size</text>
<text x="197.5" y="185.2">A4</text>
<text x="208" y="181.6">Number</text>
<text x="255.1" y="181.6">Revision</text>
<text x="196.3" y="188.6">Date:</text>
<text x="196.3" y="191">File:</text>
<text x="206.9" y="188.6">26-Jul-2012</text>
<text x="206.9" y="191">D:\</text>
<text x="215.6" y="191">\tu20120222\</text>
<text x="241.2" y="191">.ddDrawn By:</text>
<text x="243.3" y="188.6">Sheet</text>
<text x="243.8" y="191">b</text>
<text x="249.9" y="188.6">of</text>
<text x="45.1" y="194.6">1</text>
<text x="112.6" y="194.6">2</text>
<text x="180.1" y="194.6">3</text>
<text x="247.6" y="194.6">4</text>
</g>
<g font-size="2.1" fill="#a1006a">
<text x="21.8" y="27.9">P</text>
<text x="21.6" y="34.9">N</text>
<text x="49.1" y="37.3">+16V</text>
<text x="193.3" y="39.5">+5V</text>
<text x="227.1" y="37.3">IC305</text>
<text x="228.8" y="39.5">+5V</text>
<text x="259.1" y="39.5">IC304</text>
<text x="259.1" y="44.3">+5V</text>
<text x="228.3" y="53.7">6.8G</text>
<text x="259.1" y="53.7">+6.8V</text>
<text x="259.1" y="51.3">C</text>
<text x="259.1" y="48.9">+24V</text>
<text x="193.3" y="58.3">+24V</text>
<text x="141.6" y="67.7">+6.8V</text>
<text x="141.6" y="79.5">6.8G</text>
<text x="114.7" y="95.9">L1</text>
<text x="162" y="92.4">CT1-1</text>
<text x="173.7" y="92.4">CT1-2</text>
<text x="261.5" y="91.3">P</text>
<text x="17.2" y="105.3">+5V</text>
<text x="114.7" y="103">L2</text>
<text x="71" y="110">+5V</text>
<text x="114.7" y="110">L3</text>
<text x="243.8" y="118.2">N</text>
<text x="256.5" y="118.2">+16V</text>
<text x="162" y="126.5">+18V</text>
<text x="198" y="126.5">RY</text>
<text x="226.4" y="126.5">ET3</text>
<text x="77.8" y="141.7">+18V</text>
<text x="213.7" y="140.5">+18V</text>
<text x="49.1" y="145.2">+16V</text>
<text x="48.4" y="168.7">+6.5V</text>
</g>
<g font-size="2.1" fill="#000080">
<text x="30.3" y="25.5">F100</text>
<text x="30.3" y="30">FF4A</text>
<text x="103.5" y="26.7">195N2321</text>
<text x="105.8" y="24.3">ET100</text>
<text x="91.7" y="33.3">C105</text>
<text x="91.7" y="35.4">122K</text>
<text x="97.1" y="33.3">154K</text>
<text x="129.3" y="35.8">220u/35V</text>
<text x="143.4" y="35.8">220u/35V</text>
<text x="157.5" y="35.8">220u/35V</text>
<text x="167.6" y="33.7">2.7K</text>
<text x="174.7" y="33.7">2.7K</text>
<text x="181.7" y="33.7">2.7K</text>
<text x="192.8" y="35.8">104</text>
<text x="35.3" y="47.6">104</text>
<text x="58.8" y="42.8">104</text>
<text x="68.2" y="42.8">104</text>
<text x="89.3" y="44.7">DIODE</text>
<text x="117.3" y="43.1">DIODE</text>
<text x="79.7" y="52.5">DIODE</text>
<text x="167.6" y="52.5">2.7K</text>
<text x="33.6" y="54.9">150R</text>
<text x="56.4" y="54.9">IC101</text>
<text x="79.9" y="57.7">270R</text>
<text x="99" y="54.6">TR101</text>
<text x="99" y="57">BUH517</text>
<text x="143.4" y="54.6">220u/35V</text>
<text x="157.5" y="54.6">220u/35V</text>
<text x="178.6" y="54.6">104</text>
<text x="26.6" y="64.3">0R</text>
<text x="42.3" y="60.3">6.2K</text>
<text x="117.3" y="61.9">DIODE</text>
<text x="33.6" y="66.5">18K</text>
<text x="79.9" y="69.4">3K</text>
<text x="103.5" y="71">CAP</text>
<text x="117.3" y="71.3">DIODE</text>
<text x="56.4" y="75.8">2844</text>
<text x="72.9" y="77.6">CAP</text>
<text x="79.9" y="76.5">100R</text>
<text x="88.1" y="73.4">BSP373</text>
<text x="129.3" y="75.8">220u/35V</text>
<text x="141.1" y="75.8">104</text>
<text x="35.3" y="78.1">CAP</text>
<text x="40.6" y="80.7">6.2K</text>
<text x="70.5" y="83.5">330R</text>
<text x="42.3" y="88.2">4.7K</text>
<text x="65.9" y="87.5">CAP</text>
<text x="90.1" y="87.2">4.7R</text>
<text x="97.1" y="85.1">R123</text>
<text x="97.1" y="87.2">1.27R</text>
<text x="169.2" y="95.7">CT1</text>
<text x="44.7" y="97.1">CNY17</text>
<text x="58.5" y="99.2">DIODE</text>
<text x="202.2" y="96.9">560u</text>
<text x="211.6" y="96.4">560u</text>
<text x="221" y="96.4">560u</text>
<text x="231.1" y="96.6">274K</text>
<text x="238.2" y="96.6">274K</text>
<text x="245.2" y="96.6">274K</text>
<text x="252.3" y="96.6">274K</text>
<text x="259.3" y="96.6">274K</text>
<text x="25.8" y="106.9">100R</text>
<text x="58.8" y="104.6">200K</text>
<text x="70.5" y="105.7">CAP</text>
<text x="183.4" y="103.5">R30</text>
<text x="183.4" y="107.2">150R</text>
<text x="47" y="111.7">18K</text>
<text x="58.8" y="111.7">18K</text>
<text x="167" y="108.9">195N2477</text>
<text x="183.4" y="110.5">R31</text>
<text x="202.2" y="110.9">560u</text>
<text x="211.6" y="110.5">560u</text>
<text x="221" y="110.5">560u</text>
<text x="231.1" y="108.4">274K</text>
<text x="238.2" y="108.4">274K</text>
<text x="245.2" y="108.4">274K</text>
<text x="252.3" y="108.4">274K</text>
<text x="259.3" y="108.4">274K</text>
<text x="25.8" y="114">1K</text>
<text x="25.8" y="118">CAP</text>
<text x="38.4" y="117.8">100R</text>
<text x="47" y="118.7">810K</text>
<text x="183.4" y="114.2">150R</text>
<text x="57.1" y="122.9">100K</text>
<text x="65.9" y="125.1">CAP</text>
<text x="87" y="125.1">IC140</text>
<text x="249.2" y="124.5">L2</text>
<text x="87" y="127.2">TL431</text>
<text x="171.6" y="128.1">470R</text>
<text x="237.5" y="128.4">100K</text>
<text x="249.2" y="131.7">R12</text>
<text x="260.9" y="128.4">22M</text>
<text x="58.8" y="134.5">CAP</text>
<text x="171.6" y="132.8">470R</text>
<text x="171.6" y="137.5">470R</text>
<text x="185.5" y="132.3">G8P-1A4P</text>
<text x="249.2" y="135.1">NTC33</text>
<text x="263.1" y="136.8">1u</text>
<text x="171.6" y="142.2">470R</text>
<text x="223.4" y="142.2">470R</text>
<text x="58.5" y="148.8">DIODE</text>
<text x="70.3" y="148.8">DIODE</text>
<text x="91.4" y="148.8">US1M</text>
<text x="171.6" y="146.9">470R</text>
<text x="223.4" y="146.9">470R</text>
<text x="237.2" y="146.4">G2RL-1A-E</text>
<text x="58.8" y="150.9">C101</text>
<text x="58.8" y="153.2">56u/35V</text>
<text x="82.3" y="153.2">104</text>
<text x="91.7" y="153.2">220u/35V</text>
<text x="171.6" y="151.6">470R</text>
<text x="223.4" y="151.6">470R</text>
<text x="244.5" y="155.8">MK9</text>
<text x="223.4" y="156.3">470R</text>
<text x="223.4" y="161">470R</text>
<text x="82.3" y="164.9">104</text>
<text x="91.7" y="162.6">220u/35V</text>
<text x="223.4" y="165.7">470R</text>
<text x="91.4" y="172.2">ES1D</text>
<text x="263.3" y="184">V1.0</text>
<text x="263.3" y="188.6">1/4</text>
</g>
</svg>
